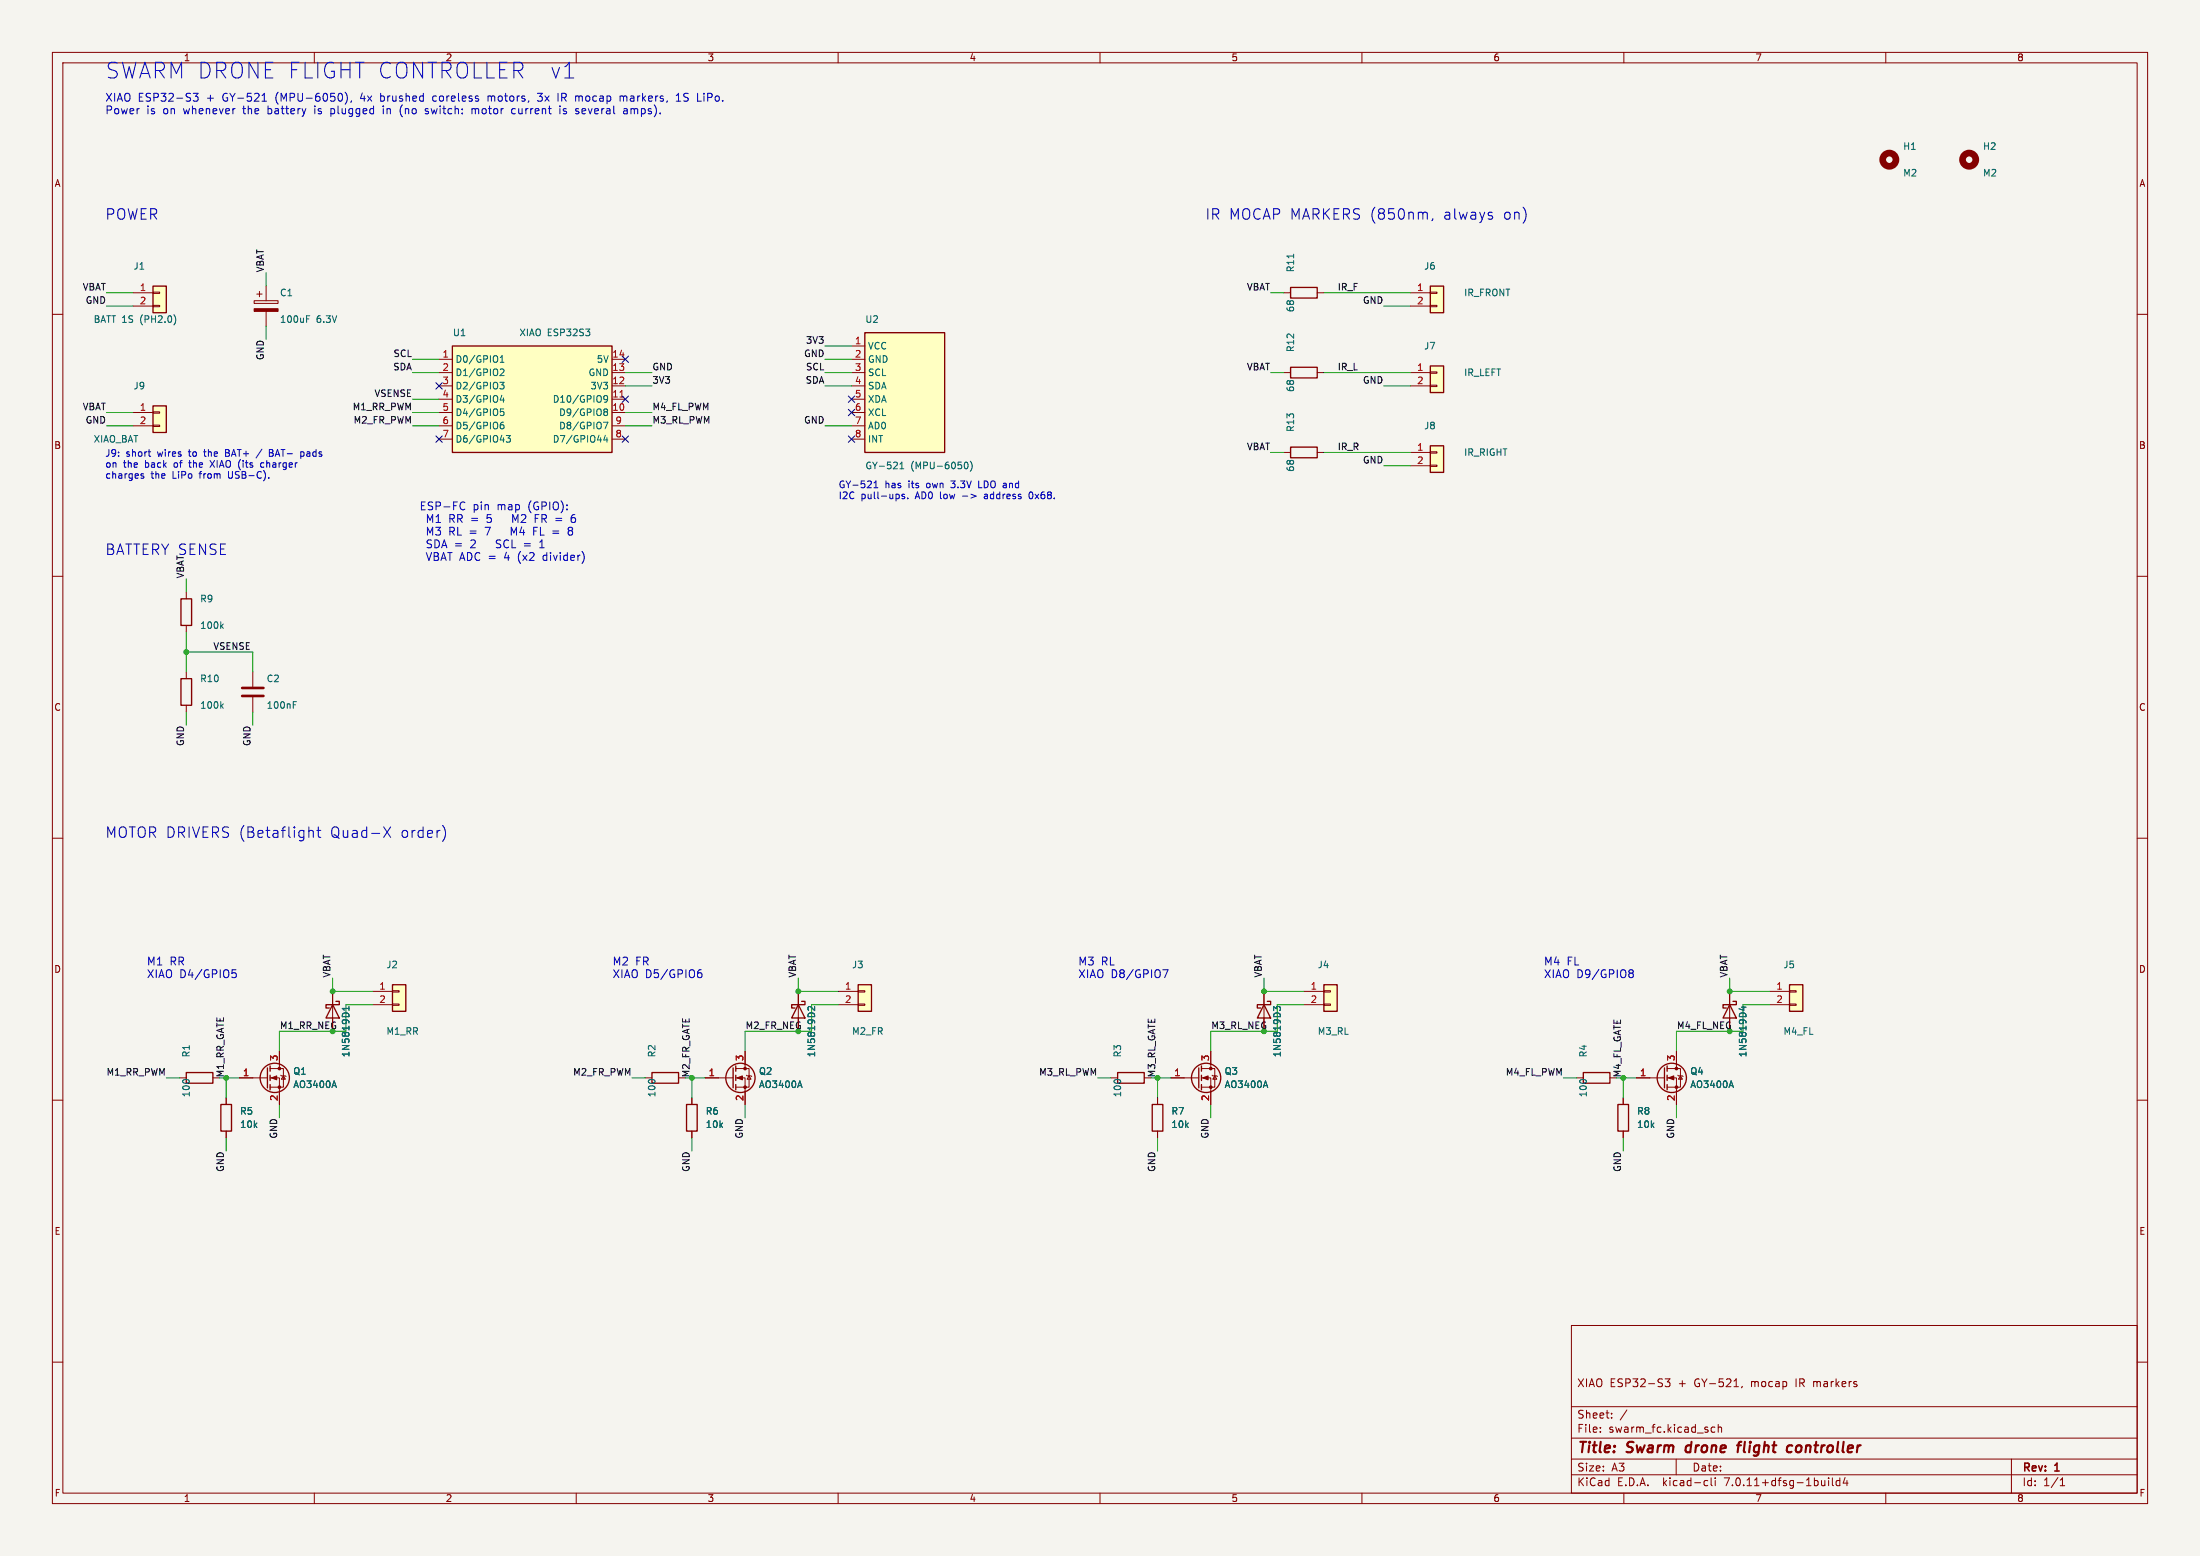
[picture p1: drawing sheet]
<svg xmlns="http://www.w3.org/2000/svg" width="420mm" height="297mm" viewBox="0 0 420 297" stroke-linecap="round" stroke-linejoin="round" font-family="sans-serif">
<path d="M0 0h420v297h-420z" fill="#f5f4ef" stroke="#f5f4ef" stroke-width=".19"/>
<g fill="none" stroke="#840000" stroke-width=".19">
<path d="M10 10h400v277h-400zM12 12h396v273h-396zM60 10v2M110 10v2M160 10v2M210 10v2M260 10v2M310 10v2M360 10v2M10 60h2M25.4 55.9h3.8M25.4 58.4h3.8"/>
<path d="M29.2 58.3h1.3v.2h-1.3zM29.2 55.8h1.3v.2h-1.3zM48.5 57.4h4.6v.5h-4.6zM49 56.1h1M49.5 55.6v1M50.8 54.6v2.8M50.8 59.4v2.8M245.1 55.9h1.3M251.5 55.9h1.2M269.2 55.9h3.8M269.2 58.4h3.8M273 58.3h1.3v.2h-1.3z"/>
<path d="M273 55.8h1.3v.2h-1.3zM408 60h2M25.4 78.7h3.8M29.2 78.6h1.3v.3h-1.3zM83.8 68.6h2.6M83.8 78.7h2.6M83.8 76.2h2.6M83.8 73.7h2.6M83.8 71.1h2.6M116.8 68.6h2.6M116.8 78.7h2.6M116.8 76.2h2.6"/>
<path d="M116.8 73.7h2.6M116.8 71.1h2.6M162.6 68.6h2.5M162.6 78.7h2.5M162.6 76.2h2.5M162.6 73.7h2.5M162.6 71.1h2.5M162.6 66h2.5M245.1 71.1h1.3M251.5 71.1h1.2M269.2 73.7h3.8M269.2 71.1h3.8"/>
<path d="M273 73.5h1.3v.3h-1.3zM273 71h1.3v.2h-1.3zM25.4 81.3h3.8M29.2 81.2h1.3v.2h-1.3zM83.8 81.3h2.6M83.8 83.8h2.6M116.8 81.3h2.6M116.8 83.8h2.6M162.6 81.3h2.5M162.6 83.8h2.5M245.1 86.4h1.3M251.5 86.4h1.2"/>
<path d="M269.2 86.4h3.8M269.2 88.9h3.8M273 88.8h1.3v.2h-1.3zM273 86.2h1.3v.3h-1.3zM10 110h2M35.6 113v1.3M35.6 119.4v1.3M408 110h2M35.6 128.3v1.2M35.6 134.6v1.3M48.3 128.3v2.8M48.3 133.1v2.8"/>
<path d="M10 160h2M408 160h2M63.5 189.2v7.7M71.1 189.2h3.8M71.1 191.8h3.8M74.9 191.6h1.3v.3h-1.3zM74.9 189.1h1.3v.3h-1.3zM152.4 189.2v7.7M160 189.2h3.8M160 191.8h3.8M163.8 191.6h1.3v.3h-1.3zM163.8 189.1h1.3v.3h-1.3z"/>
<path d="M241.3 189.2v7.7M248.9 189.2h3.8M248.9 191.8h3.8M252.7 191.6h1.3v.3h-1.3zM252.7 189.1h1.3v.3h-1.3zM330.2 189.2v7.7M337.8 189.2h3.8M337.8 191.8h3.8M341.6 191.6h1.3v.3h-1.3zM341.6 189.1h1.3v.3h-1.3zM10 210h2M34.3 205.7h1.3"/>
<path d="M40.6 205.7h1.3M43.2 209.6v1.2M43.2 215.9v1.3M45.7 205.7h5.4M51.6 205.7h1.7v5.1M51.6 204h2.5v3.5h-2.5M53.3 200.7v3.3M53.6 205.2l1 .3M54.1 205.4l.4 .6h-.8zM123.2 205.7h1.3M129.5 205.7h1.3M132.1 209.6v1.2"/>
<path d="M132.1 215.9v1.3M134.6 205.7h5.4M140.5 205.7h1.7v5.1M140.5 204h2.5v3.5h-2.5M142.2 200.7v3.3M142.5 205.2l1 .3M143 205.4l.4 .6h-.8zM212.1 205.7h1.3M218.4 205.7h1.3M221 209.6v1.2M221 215.9v1.3M223.5 205.7h5.4"/>
<path d="M229.4 205.7h1.7v5.1M229.4 204h2.5v3.5h-2.5M231.1 200.7v3.3M231.4 205.2l1 .3M231.9 205.4l.4 .6h-.8zM301 205.7h1.3M307.3 205.7h1.3M309.9 209.6v1.2M309.9 215.9v1.3M312.4 205.7h5.4M318.3 205.7h1.7v5.1M318.3 204h2.5v3.5h-2.5"/>
<path d="M320 200.7v3.3M320.3 205.2l1 .3M320.8 205.4l.4 .6h-.8zM408 210h2M10 260h2M300 253h108v32h-108zM408 260h2M300 278.5h108M300 274.5h108M300 268.5h108M305.5 273.2v.2M305.5 272.5v.1"/>
<path d="M307.7 270.5v.2M307.7 269.8v.1M310.6 269.1l-1.3 1.9M317.9 263.2h.9l-.5 .6 .4 .1v.6l-.2 .2-.6-.2M320 278.5v3M327.4 272.5l-.5-.1-.2 .3 .1 .6h.6M328 272.5l.2-.1 .4 .1 .1 .9M328 271.9v1.5M332.6 264.6l-.2 .3M384 278.5v6.5M60 285v2M110 285v2"/>
<path d="M160 285v2M210 285v2M260 285v2M300 281.5h108M310 285v2M325.6 282.6l.4 .1M326 283.5l-.4 .1M326.7 282.1v1.3l.2 .2M327.4 282.1v.1M327.4 282.6v1M349.1 282.1v.1M349.1 282.6v1"/>
<path d="M349.8 282.1v1.3l.2 .2M351.2 282.7l-.4-.1-.3 .3 .2 .6h.5M351.2 282.1v1.5M352.2 282l-.3 1.1h.9M352.6 282.6v1M360 285v2M393.3 283.6h.9M393.3 282.5l.4-.4v1.5"/>
</g>
<path d="M322 276.1l-.2 .7 .3 .4M331.6 275.9h.8M332.4 275.2l-.4 .1-.1 .2-.2 1.7M341.3 277.1h.7M341.4 276h.8M342.9 276.3v.7" fill="none" stroke="#840000" stroke-width=".4"/>
<g fill="none" stroke="#840000" stroke-width=".25">
<path d="M29.2 54.6h2.5v5.1h-2.5zM246.4 54.9h5.1v2h-5.1zM273 54.6h2.6v5.1h-2.6zM29.2 77.5h2.5v5.1h-2.5zM86.4 66h30.4v20.4h-30.4zM165.1 63.5h15.2v22.9h-15.2zM246.4 70.1h5.1v2h-5.1zM273 69.9h2.6v5h-2.6zM246.4 85.3h5.1v2.1h-5.1zM273 85.1h2.6v5.1h-2.6zM34.5 114.3h2.1v5.1h-2.1zM34.5 129.5h2.1v5.1h-2.1z"/>
<path d="M63.5 191.8l1.3 2.5h-2.6zM64.1 191.1h.7v.7h-2.6v.6h.7M74.9 188h2.6v5h-2.6zM152.4 191.8l1.3 2.5h-2.6zM153 191.1h.7v.7h-2.6v.6h.7M163.8 188h2.6v5h-2.6zM241.3 191.8l1.3 2.5h-2.6zM241.9 191.1h.7v.7h-2.6v.6h.7M252.7 188h2.6v5h-2.6zM330.2 191.8l1.3 2.5h-2.6zM330.8 191.1h.7v.7h-2.6v.6h.7M341.6 188h2.6v5h-2.6z"/>
<path d="M35.6 204.7h5v2.1h-5zM42.2 210.8h2v5.1h-2zM51.1 203.8v3.8M51.6 203.5v1M51.6 205.2v1M51.6 207v1M124.5 204.7h5v2.1h-5zM131.1 210.8h2v5.1h-2zM140 203.8v3.8M140.5 203.5v1M140.5 205.2v1M140.5 207v1"/>
<path d="M213.4 204.7h5v2.1h-5zM220 210.8h2v5.1h-2zM228.9 203.8v3.8M229.4 203.5v1M229.4 205.2v1M229.4 207v1M302.3 204.7h5v2.1h-5zM308.9 210.8h2v5.1h-2zM317.8 203.8v3.8M318.3 203.5v1M318.3 205.2v1M318.3 207v1"/>
<circle cx="52.5" cy="205.7" r="2.79"/>
<circle cx="141.4" cy="205.7" r="2.79"/>
<circle cx="230.3" cy="205.7" r="2.79"/>
<circle cx="319.2" cy="205.7" r="2.79"/>
</g>
<g fill="none" stroke="#006464" stroke-width=".19">
<path d="M247 48.5v.7M33.4 60.5l.2 .4-.2 .8M58.5 60.9h.5M58.5 60.3h.6M95.4 73h.8l-.4 .5 .4 .1v.5l-.2 .1h-.5M95.5 69.2h.7M95.5 68.3l.4-.4v1.3M95.6 78h.6M95.6 78.6l.4-.1 .2 .3-.1 .5h-.5M95.6 70.5l.4-.1 .2 .4-.8 .9h.8M95.8 75.4l-.3 1h.8M96.1 75.9v.9"/>
<path d="M115.3 78.5l.2 .1M115.3 78.2l.2-.2 .4 .1 .1 .3-.3 .2M115.5 78.6h.2M115.5 78.6l-.2 .1M115.7 78.6l.3 .2-.1 .4-.2 .1-.4-.1M116 76.1l-.3 .2-.3-.1-.1-.1v-.3l.2-.3h.2l.3 .3a.84 .84 0 0 1-.4 1h-.2M95.6 81.2l.4-.1 .2 .2-.1 .5-.4 .1-.1-.2M96.1 80.6l-.4 .1-.1 .2M96.6 83.1h.8l-.4 .5 .4 .1v.6l-.2 .1-.6-.1M115.2 80.6h.9l-.6 1.3M115.6 83.1l-.3 .9h.8M115.9 83.6v.8"/>
<path d="M171.8 89.5h.7M171.8 88.6l.4-.4v1.3M184.2 88.3l.2-.1a.68 .68 0 0 1 .4 .6 .68 .68 0 0 1-.4 .7l-.3-.5zM185.2 88a1.46 1.46 0 0 1 0 2M42.3 119.5l.3 .5M42.6 119.1l-.5 .5M42.3 134.7l.3 .5M42.6 134.4l-.5 .4M56 134.5h.4M56 133.9h.6M65.3 194.9l.1 .4M66.1 194.9v.4"/>
<path d="M66.6 194.9v.4M154.2 194.9l.1 .4M155 194.9v.4M155.5 194.9v.4M243.1 194.9l.1 .4M243.9 194.9v.4M244.4 194.9v.4M332 194.9l.1 .4M332.8 194.9v.4M333.3 194.9v.4M63.8 206.3l.4 1.3M152.7 206.3l.4 1.3"/>
<path d="M241.6 206.3l.4 1.3M330.5 206.3l.4 1.3"/>
</g>
<g fill="#ffffc2" stroke="#ffffc2" stroke-width=".19">
<path d="M86.4 66h30.4v20.4h-30.4z"/>
<path d="M29.2 54.6h2.5v5.1h-2.5z"/>
<path d="M163.8 188h2.6v5h-2.6z"/>
<path d="M29.2 77.5h2.5v5.1h-2.5z"/>
<path d="M74.9 188h2.6v5h-2.6z"/>
<path d="M273 69.9h2.6v5h-2.6z"/>
<path d="M273 85.1h2.6v5.1h-2.6z"/>
<path d="M273 54.6h2.6v5.1h-2.6z"/>
<path d="M252.7 188h2.6v5h-2.6z"/>
<path d="M341.6 188h2.6v5h-2.6z"/>
<path d="M165.1 63.5h15.2v22.9h-15.2z"/>
</g>
<path d="M118.4 75.8h.7" fill="none" stroke="#a90000" stroke-width=".19"/>
<g fill="#840000" stroke="#840000" stroke-width=".19">
<path d="M229.6 205.7l1-.3v.7z"/>
<path d="M48.5 58.9h4.6v.5h-4.6z"/>
<path d="M140.7 205.7l1-.3v.7z"/>
<path d="M51.8 205.7l1-.3v.7z"/>
<path d="M318.5 205.7l1-.3v.7z"/>
<circle cx="231.1" cy="207.5" r=".25"/>
<circle cx="231.1" cy="204" r=".25"/>
<circle cx="142.2" cy="207.5" r=".25"/>
<circle cx="142.2" cy="204" r=".25"/>
<circle cx="53.3" cy="207.5" r=".25"/>
<circle cx="53.3" cy="204" r=".25"/>
<circle cx="320" cy="207.5" r=".25"/>
<circle cx="320" cy="204" r=".25"/>
</g>
<path d="M46.2 132.8h4.1M46.2 131.3h4.1" fill="none" stroke="#840000" stroke-width=".51"/>
<g fill="none" stroke="#840000" stroke-width="1.3">
<circle cx="360.7" cy="30.5" r="1.27"/>
<circle cx="375.9" cy="30.5" r="1.27"/>
</g>
<g fill="none" stroke="#0000c2" stroke-width=".19">
<path d="M36.9 17.8h.9l-.5 .6 .4 .1v.7l-.2 .1-.6-.1M50 19.3h.9M50 18.2l.5-.4v1.5M65.3 18.1v.9M65.9 17.6a1.72 1.72 0 0 1 0 2.3M67.1 19.2l-.1 .3M82.7 18.5v.7M93.2 18.3v1M93.4 18.3l-.2 .2M102.6 17.8h.9l-.5 .6h.2M102.6 19.2l.6 .1M107.8 14.9h1.7"/>
<path d="M118.4 18.3v1M118.4 18.5l.4-.2 .2 .2M119 18.5v.8M119.2 18.3l-.2 .2M129.1 19.3h.9M129.1 18.2l.4-.4v1.5M134.4 17.8v.2M63.2 20.7v1.5M63.2 21.7h.1M73.2 20.7v1M76.5 20.4a1.75 1.75 0 0 0 .3 1.9M81.2 21.7h.5"/>
<path d="M81.7 20.8l-.3-.1-.2 .2v.3l.5 .1M90.1 20.9l.4-.2 .2 .2M90.1 20.7v1M90.7 20.9v.8M90.8 20.8l-.1 .1M98 20.7l-.3 .3v.4l.3 .3h.4M98.2 20.7l.2 .1M106.9 20.2v.2M106.9 20.7v1M107.5 21.7h.5M107.6 20.8v.4h.4M119.2 20.7l-.1 .1"/>
<path d="M119.5 20.7l.2 .2v.8M119.7 21.1l-.5 .1a.29 .29 0 0 0-.2 .2 .29 .29 0 0 0 .2 .3h.5M272.4 40.6l.1 1.2M273.5 41.7l-.2 .4M284.9 41.3l.1 .2-.1 .2M27 90.8l.4 .1 .1 .2-.2 .2-.4-.1M27 90.5h.4M28.3 86.2h.5M28.6 87.1h.2M40.1 87.9l.9 1.3M41 87.9l-.9 1.3M43.1 86.4h.4"/>
<path d="M43.5 85.8h-.4v1.3h.5M50 85.7l-1.1 1.7M50.2 88.3l-.3 .1-.1 .2v.5l.4 .1M51.3 91.2v.1M51.4 86.4h.5M51.9 86.4l.1 .1M52 85.9l-.6-.1v1.3h.5M52 86.4h-.1M57.4 86.3l.4-.1 .2 .3-.1 .5h-.5M57.4 86.2v1.3M88.1 95.9l.4-.1 .2 .2M88.7 97.2l-.2 .1-.4-.1"/>
<path d="M98.4 99.3l-.5-1.1v1.5M102.2 98.9h.5M102.2 98.2v1.5M109.7 98.2a.59 .59 0 0 0-.7 .7v.5l.2 .3h.4l.2-.1 .1-.5-.2-.2-.4-.1-.3 .3M166.8 93.1h.8M166.8 92.2l.4-.4v1.3M171.6 94.5v.6M172.7 94.4l-.3-.1-.2 .2v.2l.5 .1v.3h-.5M173.3 95.1v.1M183.7 94.7h1M185.4 94.3l.9 .4-.9 .4M186.8 91.8v1.3h.7"/>
<path d="M188.1 94.3l-.1 .1M188.1 94.7l-.2 .2 .2 .3M196.7 93.9a.81 .81 0 0 0 0 1.3M98.1 101.7l-.5-1.1v1.5M101.9 101.4h.5M102.6 100.6h-.7v1.5M103 104.6h.9M103.5 103.1l-.5 .4M108.5 100.8v.2l.2 .3M108.7 100.6l.5 .1 .1 .2-.3 .4M108.7 101.3l-.2 .3v.4l.2 .1h.3l.3-.2-.1-.5-.2-.1M108.7 101.3h.3"/>
<path d="M59 158.7a.5 .5 0 0 1 .8 .1v1M60.5 158.5h.7M60.8 157.8v1.8l.1 .1 .3 .1M73.2 157.8l1.4 2M74.6 157.8l-1.4 2M84.6 157.6a2.35 2.35 0 0 1 0 2.9M44.3 185.1h.7M44.5 185.7h.3l.3 .3-.1 .5-.5 .1M133.3 185.8l.4-.1 .3 .3-.1 .5h-.6M133.9 185.1l-.5 .2M222 185.1h1l-.7 1.5M311.1 185.2l.4-.1 .2 .2 .1 .2-.3 .3"/>
<path d="M311.1 185.7l.1 .1M311.2 185.8h.3M311.2 185.8h-.1M311.5 185.8l.3 .2-.1 .5-.2 .1-.4-.1"/>
</g>
<g fill="none" stroke="#009600" stroke-width=".19">
<path d="M20.3 55.9h5.1M20.3 58.4h5.1M50.8 52.1v2.5M242.6 55.9h2.5M252.7 55.9h16.5M264.2 58.4h5M20.3 78.7h5.1M50.8 62.2v2.6M78.7 71.1h5.1M78.7 76.2h5.1M78.7 68.6h5.1M78.7 78.7h5.1"/>
<path d="M119.4 71.1h5.1M119.4 78.7h5.1M119.4 73.7h5.1M157.5 71.1h5.1M157.5 68.6h5.1M157.5 73.7h5.1M157.5 66h5.1M242.6 71.1h2.5M252.7 71.1h16.5M264.2 73.7h5M20.3 81.3h5.1M78.7 81.3h5.1"/>
<path d="M119.4 81.3h5.1M157.5 81.3h5.1M242.6 86.4h2.5M252.7 86.4h16.5M264.2 88.9h5M35.6 110.5v2.5M35.6 124.5h12.7v3.8M35.6 120.7v7.6M35.6 135.9v2.5M48.3 135.9v2.5M63.5 186.7v2.5h7.6M71.1 191.8h-5.1v5.1h-12.7v3.8"/>
<path d="M152.4 186.7v2.5h7.6M160 191.8h-5.1v5.1h-12.7v3.8M241.3 186.7v2.5h7.6M248.9 191.8h-5.1v5.1h-12.7v3.8M330.2 186.7v2.5h7.6M337.8 191.8h-5.1v5.1h-12.7v3.8M31.7 205.7h2.6M43.2 217.2v2.5M45.7 205.7h-2.5v3.9M53.3 210.8v2.6M120.6 205.7h2.6M132.1 217.2v2.5"/>
<path d="M134.6 205.7h-2.5v3.9M142.2 210.8v2.6M209.5 205.7h2.6M221 217.2v2.5M223.5 205.7h-2.5v3.9M231.1 210.8v2.6M298.4 205.7h2.6M309.9 217.2v2.5M312.4 205.7h-2.5v3.9M320 210.8v2.6"/>
</g>
<g fill="none" stroke="#000084" stroke-width=".19">
<path d="M83.2 73.1l1.2 1.2M84.4 73.1l-1.2 1.2M118.8 75.6l1.2 1.2M118.8 68l1.2 1.2M120 75.6l-1.2 1.2M120 68l-1.2 1.2M162 75.6l1.2 1.2M162 78.1l1.2 1.2M163.2 75.6l-1.2 1.2M163.2 78.1l-1.2 1.2M83.2 83.2l1.2 1.2M84.4 83.2l-1.2 1.2"/>
<path d="M118.8 83.2l1.2 1.2M120 83.2l-1.2 1.2M162 83.2l1.2 1.2M163.2 83.2l-1.2 1.2"/>
</g>
<g fill="#009600" stroke="#009600" stroke-width=".19">
<circle cx="35.6" cy="124.5" r=".46"/>
<circle cx="63.5" cy="189.2" r=".46"/>
<circle cx="152.4" cy="189.2" r=".46"/>
<circle cx="241.3" cy="189.2" r=".46"/>
<circle cx="330.2" cy="189.2" r=".46"/>
</g>
<g font-size="4.2" fill="#0000c2">
<text x="20" y="15.2">SWARM DRONE FLIGHT CONTROLLER</text>
<text x="104.1" y="15.2">v1</text>
</g>
<g font-size="2.8" fill="#0000c2">
<text x="20" y="42.2">POWER</text>
<text x="230" y="42.2">IR MOCAP MARKERS (850nm,</text>
<text x="275.6" y="42.2">always</text>
<text x="287" y="42.2">on)</text>
<text x="20" y="106.2">BATTERY SENSE</text>
<text x="20" y="160.2">MOTOR DRIVERS (Betaflight</text>
<text x="63" y="160.2">Quad-X</text>
<text x="76.5" y="160.2">order)</text>
</g>
<g font-size="2.8" fill="#840000">
<text x="301" y="277.9">Title:</text>
<text x="310.6" y="277.9">Swarm</text>
<text x="322.7" y="277.9">drone</text>
<text x="333.4" y="277.9">flight</text>
<text x="343.6" y="277.9">controller</text>
</g>
<g font-size="2.1" fill="#0000c2">
<text x="20" y="19.7">XIAO ESP32-S3</text>
<text x="20" y="22.1">Power</text>
<text x="27.9" y="22.1">is</text>
<text x="31.2" y="22.1">on</text>
<text x="35.2" y="22.1">whenever</text>
<text x="39.5" y="19.7">+</text>
<text x="42.6" y="19.7">GY-521</text>
<text x="46.7" y="22.1">the</text>
<text x="51.5" y="22.1">battery</text>
<text x="52.8" y="19.7">(MPU-6050),</text>
<text x="60.6" y="22.1">is</text>
<text x="63.8" y="22.1">plugged</text>
<text x="69.2" y="19.7">4x</text>
<text x="73.2" y="19.7">brushed</text>
<text x="74" y="22.1">in</text>
<text x="77.3" y="22.1">(no</text>
<text x="82.4" y="22.1">switch:</text>
<text x="83.3" y="19.7">coreless</text>
<text x="91.4" y="22.1">motor</text>
<text x="94" y="19.7">motors,</text>
<text x="99.2" y="22.1">current</text>
<text x="103.7" y="19.7">3x</text>
<text x="107.6" y="19.7">IR mocap</text>
<text x="108.5" y="22.1">is</text>
<text x="111.7" y="22.1">several</text>
<text x="119.8" y="19.7">markers,</text>
<text x="121" y="22.1">amps).</text>
<text x="130.8" y="19.7">1S</text>
<text x="134.9" y="19.7">LiPo.</text>
<text x="80" y="97.7">ESP-FC</text>
<text x="81.3" y="100.1">M1</text>
<text x="85.7" y="100.1">RR =</text>
<text x="90.2" y="97.7">pin</text>
<text x="93.2" y="100.1">5</text>
<text x="95" y="97.7">map</text>
<text x="98.5" y="100.1">M2</text>
<text x="101" y="97.7">(GPIO):</text>
<text x="103" y="100.1">FR =</text>
<text x="81.3" y="102.5">M3</text>
<text x="81.3" y="105">SDA =</text>
<text x="81.3" y="107.4">VBAT ADC =</text>
<text x="85.7" y="102.5">RL =</text>
<text x="90" y="105">2</text>
<text x="92.9" y="102.5">7</text>
<text x="95.3" y="105">SCL =</text>
<text x="96.6" y="107.4">4</text>
<text x="98.2" y="102.5">M4</text>
<text x="99.3" y="107.4">(x2</text>
<text x="102.7" y="102.5">FL =</text>
<text x="103.9" y="105">1</text>
<text x="104.2" y="107.4">divider)</text>
<text x="27.9" y="184.6">M1</text>
<text x="32.4" y="184.6">RR</text>
<text x="116.8" y="184.6">M2</text>
<text x="121.3" y="184.6">FR</text>
<text x="205.7" y="184.6">M3</text>
<text x="210.2" y="184.6">RL</text>
<text x="294.6" y="184.6">M4</text>
<text x="299.1" y="184.6">FL</text>
<text x="27.9" y="187">XIAO D4/GPIO5</text>
<text x="116.8" y="187">XIAO D5/GPIO6</text>
<text x="205.7" y="187">XIAO D8/GPIO7</text>
<text x="294.6" y="187">XIAO D9/GPIO8</text>
</g>
<g font-size="2.1" fill="#840000">
<text x="301" y="265">XIAO ESP32-S3</text>
<text x="320.4" y="265">+</text>
<text x="323.6" y="265">GY-521,</text>
<text x="334.5" y="265">mocap</text>
<text x="343.2" y="265">IR markers</text>
<text x="301" y="273.7">File:</text>
<text x="301" y="271">Sheet:</text>
<text x="307.1" y="273.7">swarm_fc.kicad_sch</text>
<text x="301" y="281.1">Size:</text>
<text x="307.6" y="281.1">A3</text>
<text x="323" y="281.1">Date:</text>
<text x="386" y="281.3">Rev:</text>
<text x="392.4" y="281.3">1</text>
<text x="301" y="283.9">KiCad</text>
<text x="308.7" y="283.9">E.D.A.</text>
<text x="317.6" y="283.9">kicad-cli</text>
<text x="329.5" y="283.9">7.0.11+dfsg-1build4</text>
<text x="386" y="283.9">Id:</text>
<text x="390.1" y="283.9">1/1</text>
</g>
<g font-size="1.8" fill="#840000">
<text x="35" y="11.9">1</text>
<text x="135" y="11.9">3</text>
<text x="185" y="11.9">4</text>
<text x="235" y="11.9">5</text>
<text x="285" y="11.9">6</text>
<text x="335" y="11.9">7</text>
<text x="385" y="11.9">8</text>
<text x="10.3" y="35.9">A</text>
<text x="408.3" y="35.9">A</text>
<text x="10.3" y="85.9">B</text>
<text x="408.2" y="85.9">B</text>
<text x="10.3" y="135.9">C</text>
<text x="408.2" y="135.9">C</text>
<text x="10.3" y="185.9">D</text>
<text x="408.2" y="185.9">D</text>
<text x="10.3" y="235.9">E</text>
<text x="408.3" y="235.9">E</text>
<text x="10.3" y="285.9">F</text>
<text x="35" y="286.9">1</text>
<text x="85" y="286.9">2</text>
<text x="135" y="286.9">3</text>
<text x="185" y="286.9">4</text>
<text x="235" y="286.9">5</text>
<text x="285" y="286.9">6</text>
<text x="335" y="286.9">7</text>
<text x="385" y="286.9">8</text>
<text x="408.3" y="285.9">F</text>
</g>
<g font-size="1.8" fill="#0000c2">
<text x="85" y="11.9">2</text>
<text x="20" y="87.5">J9:</text>
<text x="20" y="89.6">on</text>
<text x="23.5" y="89.6">the</text>
<text x="24" y="87.5">short</text>
<text x="27.8" y="89.6">back</text>
<text x="30.2" y="87.5">wires</text>
<text x="33.5" y="89.6">of</text>
<text x="36.3" y="87.5">to</text>
<text x="36.6" y="89.6">the</text>
<text x="39.4" y="87.5">the</text>
<text x="40.8" y="89.6">XIAO (its</text>
<text x="43.6" y="87.5">BAT+</text>
<text x="50.8" y="89.6">charger</text>
<text x="52.4" y="87.5">BAT-</text>
<text x="58.6" y="87.5">pads</text>
<text x="20" y="91.7">charges</text>
<text x="28.8" y="91.7">the</text>
<text x="33" y="91.7">LiPo</text>
<text x="38.4" y="91.7">from</text>
<text x="44" y="91.7">USB-C).</text>
<text x="160" y="93.5">GY-521</text>
<text x="160" y="95.6">I2C</text>
<text x="164.3" y="95.6">pull-ups.</text>
<text x="168.9" y="93.5">has</text>
<text x="173.5" y="93.5">its</text>
<text x="174.9" y="95.6">AD0</text>
<text x="177.1" y="93.5">own</text>
<text x="179.7" y="95.6">low</text>
<text x="182" y="93.5">3.3V</text>
<text x="187.4" y="93.5">LDO and</text>
<text x="188.5" y="95.6">address</text>
<text x="197.3" y="95.6">0x68.</text>
<text x="35.2" y="110.5" transform="rotate(-90 35.2 110.5)">VBAT</text>
</g>
<g font-size="1.8" fill="#006464">
<text x="363.2" y="28.8">H1</text>
<text x="378.5" y="28.8">H2</text>
<text x="363.2" y="33.9">M2</text>
<text x="378.5" y="33.9">M2</text>
<text x="25.4" y="51.7">J1</text>
<text x="247.2" y="52.1" transform="rotate(-90 247.2 52.1)">R11</text>
<text x="271.8" y="51.7">J6</text>
<text x="53.3" y="56.7">C1</text>
<text x="247.2" y="59.7" transform="rotate(-90 247.2 59.7)">68</text>
<text x="279.4" y="56.7">IR_FRONT</text>
<text x="17.8" y="61.8">BATT 1S</text>
<text x="26.8" y="61.8">(PH2.0)</text>
<text x="53.3" y="61.8">100uF</text>
<text x="60.4" y="61.8">6.3V</text>
<text x="86.4" y="64.4">U1</text>
<text x="99.1" y="64.4">XIAO ESP32S3</text>
<text x="165.1" y="61.8">U2</text>
<text x="86.9" y="69.4">D0/GPIO1</text>
<text x="86.9" y="72">D1/GPIO2</text>
<text x="112.3" y="72">GND</text>
<text x="113.8" y="69.4">5V</text>
<text x="165.6" y="66.9">VCC</text>
<text x="165.6" y="69.4">GND</text>
<text x="165.6" y="72">SCL</text>
<text x="247.2" y="67.3" transform="rotate(-90 247.2 67.3)">R12</text>
<text x="271.8" y="66.9">J7</text>
<text x="279.4" y="72">IR_LEFT</text>
<text x="25.4" y="74.5">J9</text>
<text x="86.9" y="74.5">D2/GPIO3</text>
<text x="86.9" y="77.1">D3/GPIO4</text>
<text x="105.4" y="77.1">D10/GPIO9</text>
<text x="112.6" y="74.5">3V3</text>
<text x="165.6" y="74.5">SDA</text>
<text x="165.6" y="77.1">XDA</text>
<text x="247.2" y="74.9" transform="rotate(-90 247.2 74.9)">68</text>
<text x="86.9" y="79.6">D4/GPIO5</text>
<text x="86.9" y="82.1">D5/GPIO6</text>
<text x="106.6" y="79.6">D9/GPIO8</text>
<text x="106.6" y="82.1">D8/GPIO7</text>
<text x="165.6" y="79.6">XCL</text>
<text x="165.6" y="82.1">AD0</text>
<text x="247.2" y="82.5" transform="rotate(-90 247.2 82.5)">R13</text>
<text x="271.8" y="82.1">J8</text>
<text x="17.8" y="84.7">XIAO_BAT</text>
<text x="86.9" y="84.7">D6/GPIO43</text>
<text x="105.4" y="84.7">D7/GPIO44</text>
<text x="165.1" y="89.8">GY-521</text>
<text x="165.6" y="84.7">INT</text>
<text x="173.8" y="89.8">(MPU-6050)</text>
<text x="279.4" y="87.2">IR_RIGHT</text>
<text x="247.2" y="90.2" transform="rotate(-90 247.2 90.2)">68</text>
<text x="38.1" y="115.2">R9</text>
<text x="38.1" y="120.2">100k</text>
<text x="38.1" y="130.4">R10</text>
<text x="50.8" y="130.4">C2</text>
<text x="38.1" y="135.5">100k</text>
<text x="50.8" y="135.5">100nF</text>
<text x="73.7" y="185">J2</text>
<text x="162.6" y="185">J3</text>
<text x="251.5" y="185">J4</text>
<text x="340.4" y="185">J5</text>
<text x="66.9" y="194.5" transform="rotate(-90 66.9 194.5)">D1</text>
<text x="73.7" y="197.7">M1_RR</text>
<text x="155.8" y="194.5" transform="rotate(-90 155.8 194.5)">D2</text>
<text x="162.6" y="197.7">M2_FR</text>
<text x="244.7" y="194.5" transform="rotate(-90 244.7 194.5)">D3</text>
<text x="251.5" y="197.7">M3_RL</text>
<text x="333.6" y="194.5" transform="rotate(-90 333.6 194.5)">D4</text>
<text x="340.4" y="197.7">M4_FL</text>
<text x="36.4" y="201.9" transform="rotate(-90 36.4 201.9)">R1</text>
<text x="66.9" y="201.9" transform="rotate(-90 66.9 201.9)">1N5819</text>
<text x="125.3" y="201.9" transform="rotate(-90 125.3 201.9)">R2</text>
<text x="155.8" y="201.9" transform="rotate(-90 155.8 201.9)">1N5819</text>
<text x="214.2" y="201.9" transform="rotate(-90 214.2 201.9)">R3</text>
<text x="244.7" y="201.9" transform="rotate(-90 244.7 201.9)">1N5819</text>
<text x="303.1" y="201.9" transform="rotate(-90 303.1 201.9)">R4</text>
<text x="333.6" y="201.9" transform="rotate(-90 333.6 201.9)">1N5819</text>
<text x="36.4" y="209.5" transform="rotate(-90 36.4 209.5)">100</text>
<text x="55.9" y="207.9">AO3400A</text>
<text x="55.9" y="205.3">Q1</text>
<text x="125.3" y="209.5" transform="rotate(-90 125.3 209.5)">100</text>
<text x="144.8" y="207.9">AO3400A</text>
<text x="144.8" y="205.3">Q2</text>
<text x="214.2" y="209.5" transform="rotate(-90 214.2 209.5)">100</text>
<text x="233.7" y="207.9">AO3400A</text>
<text x="233.7" y="205.3">Q3</text>
<text x="303.1" y="209.5" transform="rotate(-90 303.1 209.5)">100</text>
<text x="322.6" y="205.3">Q4</text>
<text x="322.6" y="207.9">AO3400A</text>
<text x="45.7" y="213">R5</text>
<text x="45.7" y="215.5">10k</text>
<text x="134.6" y="213">R6</text>
<text x="134.6" y="215.5">10k</text>
<text x="223.5" y="213">R7</text>
<text x="223.5" y="215.5">10k</text>
<text x="312.4" y="213">R8</text>
<text x="312.4" y="215.5">10k</text>
</g>
<g font-size="1.8" fill="#0f0f0f">
<text x="50.5" y="52.1" transform="rotate(-90 50.5 52.1)">VBAT</text>
<text x="15.7" y="55.5">VBAT</text>
<text x="16.2" y="58.1">GND</text>
<text x="238" y="55.5">VBAT</text>
<text x="255.3" y="55.5">IR_F</text>
<text x="260.1" y="58.1">GND</text>
<text x="153.8" y="65.7">3V3</text>
<text x="50.5" y="68.8" transform="rotate(-90 50.5 68.8)">GND</text>
<text x="75" y="70.8">SDA</text>
<text x="75" y="68.2">SCL</text>
<text x="124.5" y="70.8">GND</text>
<text x="153.4" y="68.2">GND</text>
<text x="153.8" y="70.8">SCL</text>
<text x="238" y="70.8">VBAT</text>
<text x="255.3" y="70.8">IR_L</text>
<text x="71.4" y="75.9">VSENSE</text>
<text x="124.5" y="73.3">3V3</text>
<text x="153.7" y="73.3">SDA</text>
<text x="260.1" y="73.3">GND</text>
<text x="15.7" y="78.4">VBAT</text>
<text x="16.2" y="80.9">GND</text>
<text x="67.2" y="78.4">M1_RR_PWM</text>
<text x="67.4" y="80.9">M2_FR_PWM</text>
<text x="124.5" y="80.9">M3_RL_PWM</text>
<text x="124.5" y="78.4">M4_FL_PWM</text>
<text x="153.4" y="80.9">GND</text>
<text x="238" y="86">VBAT</text>
<text x="255.3" y="86">IR_R</text>
<text x="260.1" y="88.6">GND</text>
<text x="40.6" y="124.1">VSENSE</text>
<text x="35.2" y="142.5" transform="rotate(-90 35.2 142.5)">GND</text>
<text x="47.9" y="142.5" transform="rotate(-90 47.9 142.5)">GND</text>
<text x="63.2" y="186.7" transform="rotate(-90 63.2 186.7)">VBAT</text>
<text x="152.1" y="186.7" transform="rotate(-90 152.1 186.7)">VBAT</text>
<text x="241" y="186.7" transform="rotate(-90 241 186.7)">VBAT</text>
<text x="329.8" y="186.7" transform="rotate(-90 329.8 186.7)">VBAT</text>
<text x="20.2" y="205.4">M1_RR_PWM</text>
<text x="109.3" y="205.4">M2_FR_PWM</text>
<text x="198.3" y="205.4">M3_RL_PWM</text>
<text x="287.4" y="205.4">M4_FL_PWM</text>
<text x="53" y="217.4" transform="rotate(-90 53 217.4)">GND</text>
<text x="141.9" y="217.4" transform="rotate(-90 141.9 217.4)">GND</text>
<text x="230.8" y="217.4" transform="rotate(-90 230.8 217.4)">GND</text>
<text x="319.7" y="217.4" transform="rotate(-90 319.7 217.4)">GND</text>
<text x="42.8" y="223.8" transform="rotate(-90 42.8 223.8)">GND</text>
<text x="131.7" y="223.8" transform="rotate(-90 131.7 223.8)">GND</text>
<text x="220.6" y="223.8" transform="rotate(-90 220.6 223.8)">GND</text>
<text x="309.5" y="223.8" transform="rotate(-90 309.5 223.8)">GND</text>
</g>
<g font-size="1.8" fill="#a90000">
<text x="26.6" y="55.6">1</text>
<text x="26.6" y="58.2">2</text>
<text x="270.4" y="55.6">1</text>
<text x="270.4" y="58.2">2</text>
<text x="163.1" y="65.8">1</text>
<text x="84.4" y="68.3">1</text>
<text x="84.4" y="70.9">2</text>
<text x="116.8" y="70.9">13</text>
<text x="116.8" y="68.3">14</text>
<text x="163.1" y="68.3">2</text>
<text x="163.1" y="70.9">3</text>
<text x="270.4" y="70.9">1</text>
<text x="84.4" y="73.4">3</text>
<text x="84.4" y="75.9">4</text>
<text x="116.8" y="75.9">11</text>
<text x="116.8" y="73.4">12</text>
<text x="163.1" y="73.4">4</text>
<text x="163.1" y="75.9">5</text>
<text x="270.4" y="73.4">2</text>
<text x="26.6" y="78.5">1</text>
<text x="26.6" y="81">2</text>
<text x="84.4" y="78.5">5</text>
<text x="84.4" y="81">6</text>
<text x="84.4" y="83.6">7</text>
<text x="116.8" y="78.5">10</text>
<text x="117.4" y="83.6">8</text>
<text x="117.4" y="81">9</text>
<text x="163.1" y="78.5">6</text>
<text x="163.1" y="81">7</text>
<text x="163.1" y="83.6">8</text>
<text x="270.4" y="86.1">1</text>
<text x="270.4" y="88.6">2</text>
<text x="72.3" y="189">1</text>
<text x="72.3" y="191.5">2</text>
<text x="161.2" y="189">1</text>
<text x="161.2" y="191.5">2</text>
<text x="250.1" y="189">1</text>
<text x="250.1" y="191.5">2</text>
<text x="339" y="189">1</text>
<text x="339" y="191.5">2</text>
<text x="53.1" y="202.6" transform="rotate(-90 53.1 202.6)">3</text>
<text x="142" y="202.6" transform="rotate(-90 142 202.6)">3</text>
<text x="230.9" y="202.6" transform="rotate(-90 230.9 202.6)">3</text>
<text x="319.8" y="202.6" transform="rotate(-90 319.8 202.6)">3</text>
<text x="46.3" y="205.5">1</text>
<text x="135.2" y="205.5">1</text>
<text x="224.1" y="205.5">1</text>
<text x="313" y="205.5">1</text>
<text x="53.1" y="210.3" transform="rotate(-90 53.1 210.3)">2</text>
<text x="142" y="210.3" transform="rotate(-90 142 210.3)">2</text>
<text x="230.9" y="210.3" transform="rotate(-90 230.9 210.3)">2</text>
<text x="319.8" y="210.3" transform="rotate(-90 319.8 210.3)">2</text>
</g>
<g font-size="1.8" fill="#009600">
<text x="53.3" y="196.5">M1_RR_NEG</text>
<text x="142.2" y="196.5">M2_FR_NEG</text>
<text x="231.1" y="196.5">M3_RL_NEG</text>
<text x="320" y="196.5">M4_FL_NEG</text>
<text x="42.8" y="205.7" transform="rotate(-90 42.8 205.7)">M1_RR_GATE</text>
<text x="131.7" y="205.7" transform="rotate(-90 131.7 205.7)">M2_FR_GATE</text>
<text x="220.6" y="205.7" transform="rotate(-90 220.6 205.7)">M3_RL_GATE</text>
<text x="309.5" y="205.7" transform="rotate(-90 309.5 205.7)">M4_FL_GATE</text>
</g>
</svg>
